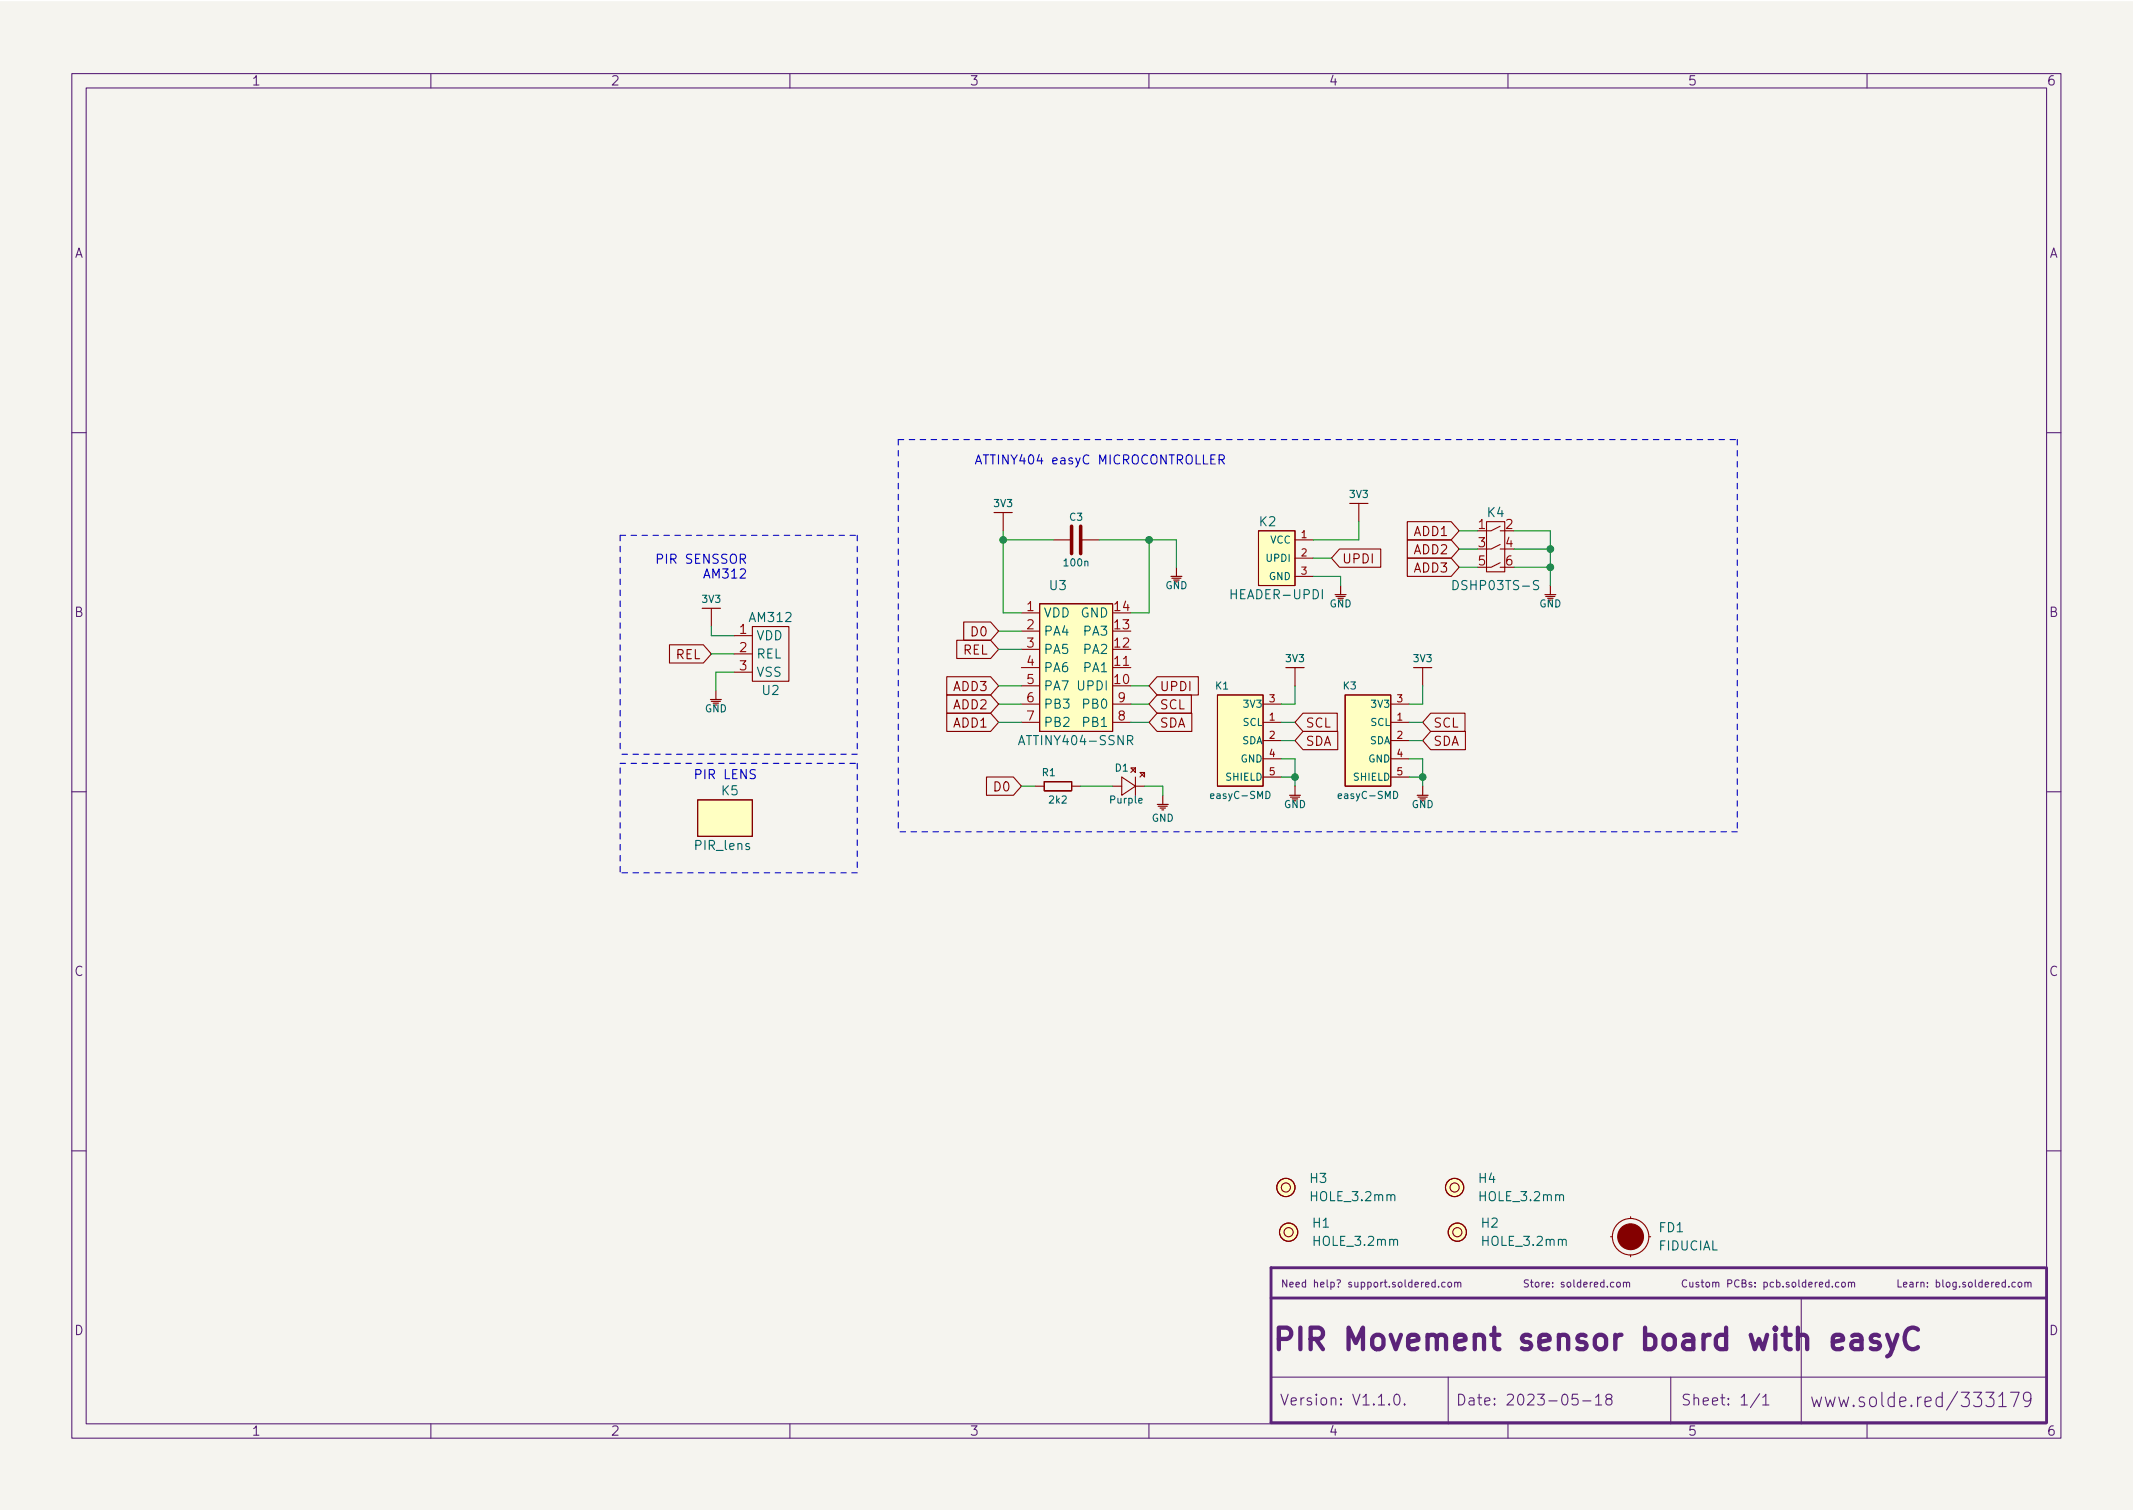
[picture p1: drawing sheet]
<svg xmlns="http://www.w3.org/2000/svg" width="297mm" height="210mm" viewBox="0 0 297 210" stroke-linecap="round" stroke-linejoin="round" font-family="sans-serif">
<path d="M0 .2h297v210.1h-297z" fill="#f5f4ef" stroke="#f5f4ef" stroke-width=".14"/>
<g fill="none" stroke="#5b2379" stroke-width=".15">
<path d="M10 10.2h277v190.1h-277zM12 12.2h273v186.1h-273zM60 10.2v2M110 10.2v2M160 10.2v2M210 10.2v2M260 10.2v2M10 60.2h2M285 60.2h2M10 110.2h2M285 110.2h2M10 160.2h2"/>
<path d="M199.9 178.6l-.3-.1-.2 .2 .1 .5h.4M199.9 178.2v1M200.3 179.1v.1M201.2 178.6l-.2-.1-.2 .2 .1 .5h.3M201.7 178.6l.3-.1 .1 .2v.3l-.1 .2h-.3l-.1-.2zM202.6 178.6l.1-.1 .3 .1v.6M202.6 178.5v.7M203 178.7l.1-.2 .3 .1v.6M225.2 178.6l.1-.1 .3 .1v.4v.2h-.3l-.1-.1zM226.1 178.6l.1-.1 .3 .1v.6M226.1 178.5v.7M226.5 178.7l.1-.2 .3 .1v.6"/>
<path d="M234.9 178.3a.47 .47 0 0 0-.7 .3 .47 .47 0 0 0 .5 .6l.2-.1M235.3 178.5l.1 .7h.2l.1-.1M235.7 178.5v.7M236.6 178.6l-.3-.1-.1 .2v.1l.4 .1v.3h-.4M236.9 178.5h.4M237 178.2v.9l.3 .1M237.6 178.6l.3-.1 .2 .2v.3l-.2 .2h-.3v-.2zM238.5 178.6l.1-.1 .3 .1v.6M238.5 178.5v.7M238.9 178.7l.2-.2 .2 .1 .1 .6M240.6 178.7h.5l.1-.2-.1-.2-.5-.1v1M242.2 178.3a.47 .47 0 0 0-.7 .3 .47 .47 0 0 0 .5 .6l.2-.1"/>
<path d="M242.6 178.7l.4-.1 .1-.1v-.2l-.5-.1v1h.4l.1-.1 .1-.2-.3-.2M243.9 178.6l-.2-.1-.1 .2v.1l.3 .1v.3h-.3M244.4 179.1v.1M244.4 178.6v.1M245.6 178.6l.3-.1 .2 .2-.1 .5h-.4M245.6 178.5v1M247 178.6l-.3-.1-.2 .2 .1 .5h.4M247.4 178.6l.3-.1 .2 .2-.1 .5h-.4M247.4 178.2v1M248.3 179.1v.1M249.1 178.6l-.2-.1-.2 .2 .1 .1 .3 .1v.3h-.4M249.6 178.6l.3-.1 .2 .2v.3l-.2 .2h-.3v-.2z"/>
<path d="M250.5 178.2v.9l.1 .1M251.5 178.6l-.3-.1-.2 .2 .1 .5h.4M251.5 178.2v1M251.9 178.9l.5-.1-.1-.2-.3-.1-.1 .2v.5h.4M252.8 178.5v.7M253.1 178.5l-.3 .2M253.4 178.9l.4-.1v-.2l-.3-.1-.1 .2v.5h.4M254.7 178.6l-.3-.1-.2 .2 .1 .5h.4M254.7 178.2v1M255.2 179.1v.1M256.1 178.6l-.3-.1-.2 .2 .1 .5h.4M256.5 178.6l.1-.1 .3 .1 .1 .4-.1 .2h-.3l-.1-.1z"/>
<path d="M257.4 178.6l.2-.1 .2 .1v.6M257.4 178.5v.7M257.8 178.7l.2-.2 .2 .1 .1 .6M280.6 178.6l-.2-.1-.2 .2 .1 .5h.3M281.1 178.6l.1-.1 .3 .1 .1 .4-.1 .2h-.3l-.1-.1zM282 178.6l.1-.1 .3 .1v.6M282 178.5v.7M282.4 178.7l.2-.2 .2 .1v.6M285 160.2h2M60 198.3v2M110 198.3v2M160 198.3v2"/>
<path d="M177 191.8h108M194.3 194.2a.36 .36 0 0 1 .6 .2 .77 .77 0 0 1-.4 1.2 1 1 0 0 1-.2-1.4zM195.6 195.5l.1 .1h-.1h-.1l.1-.1v.1M201.7 191.8v6.5M210 198.3v2M219.7 194.1h-.7l-.1 .7 .2-.1 .5 .1 .2 .2-.1 .5-.2 .1h-.4l-.2-.1M220.4 195.1h1.2M222.2 194.6l.4-.5v1.5M222.2 195.6h.9M223.9 194.8l-.1-.1a.31 .31 0 0 1-.2-.3 .31 .31 0 0 1 .3-.3l.4 .1a.31 .31 0 0 1 .2 .3 .31 .31 0 0 1-.3 .3h-.3l-.3 .3 .1 .4 .2 .1h.4l.2-.3-.1-.4-.2-.1M232.7 191.8v6.5M245.1 194.1l-1.3 1.9"/>
<path d="M245.5 194.6l.4-.5v1.5M245.5 195.6h.8M250.8 180.7v17.6M260 198.3v2M270.5 194.6l-.5-.1-.4 .4v.6l.2 .3 .2 .1 .5-.1M270.5 193.9v2M272.6 193.8l-1.5 2.5M282.8 194.7l-.3 .4-.5-.1-.2-.3v-.5l.2-.2 .5-.1 .2 .2a1.39 1.39 0 0 1-.4 1.8h-.3"/>
</g>
<path d="M257.9 186l.3-.1h.6l.3 .1 .1 .3v1.6M259.2 186.6l-.3 .1h-.7a.59 .59 0 0 0-.4 .6 .59 .59 0 0 0 .4 .6h.7l.3-.2M261.7 186l-.3-.1h-.5l-.2 .1-.2 .3 .2 .4 1 .3 .1 .3-.1 .4-.3 .2h-.6l-.3-.2M262.8 185.9l.7 2M264.2 185.9l-1 2.7-.4 .3M267.1 185.2a1.04 1.04 0 0 0-1.7 .4 1.59 1.59 0 0 0 .8 2.3h.3l.6-.3" fill="none" stroke="#5b2379" stroke-width=".6"/>
<path d="M284.8 176.5h-107.8v21.6h107.9M285 176.5v21.6M177 180.7h108" fill="none" stroke="#5b2379" stroke-width=".4"/>
<g fill="#ffffc2" stroke="#ffffc2" stroke-width=".14">
<path d="M169.5 96.8h6.4v12.7h-6.4z"/>
<path d="M175.3 73.9h5v7.6h-5z"/>
<path d="M144.8 84.1h10.1v17.7h-10.1z"/>
<path d="M187.3 96.8h6.4v12.7h-6.4z"/>
<path d="M97.2 111.4h7.6v5.1h-7.6z"/>
<circle cx="202.6" cy="165.3" r="1.27"/>
<circle cx="202.9" cy="171.6" r="1.27"/>
<circle cx="179.5" cy="171.6" r="1.27"/>
<circle cx="179.1" cy="165.3" r="1.27"/>
</g>
<g fill="none" stroke="#840000" stroke-width=".15">
<path d="M139.7 71.4v2.5M146.7 75.2h2.5M150.5 75.2h2.5M175.3 73.9h5v7.6h-5zM180.3 75.2h2.6M180.3 77.7h2.6M186.5 76.4h5.8v2.6h-5.8l-1.1-1.3zM189.2 70.1v2.5M196 77.7h6.1l1.1 1.3-1.1 1.3h-6.1zM196 75.2h6.1l1.1 1.2-1.1 1.3h-6.1zM196 72.6h6.1l1.1 1.3-1.1 1.3h-6.1zM207 72.6h2.5v7h-2.5z"/>
<path d="M208.9 78.4l-1.3 .6h-.6M208.9 75.8l-1.3 .6h-.6M208.9 73.3l-1.3 .6h-.6M208.9 79h.6M208.9 76.4h.6M208.9 73.9h.6M93.2 89.8h4.7l1.2 1.3-1.2 1.2h-4.7zM99.1 84.7v2.5M102.2 88.5h2.6M102.2 91.1h2.6M102.2 93.6h2.6M104.8 87.2h5.1v7.7h-5.1z"/>
<path d="M131.8 96.8h6.2l1.1 1.2-1.1 1.3h-6.2zM131.8 99.3h6.2l1.1 1.3-1.1 1.2h-6.2zM131.8 94.2h6.2l1.1 1.3-1.1 1.3h-6.2zM133.2 89.1h4.8l1.1 1.3-1.1 1.3h-4.8zM134.2 86.6h3.8l1.1 1.3-1.1 1.2h-3.8zM142.2 98h2.6M142.2 85.3h2.6M142.2 93h2.6M142.2 87.9h2.6M142.2 90.4h2.6M142.2 95.5h2.6M144.8 84.1h10.1v17.7h-10.1z"/>
<path d="M154.9 98h2.6M154.9 93h2.6M161.1 94.2h5.8v2.6h-5.8l-1.1-1.3zM161.1 99.3h4.9v2.5h-4.9l-1.1-1.2zM161.1 96.8h4.8v2.5h-4.8l-1.1-1.3zM169.5 96.8h6.4v12.7h-6.4zM175.9 98h2.5M180.3 93v2.5M180.3 80.3h2.6M181.5 99.3h4.7v2.5h-4.7l-1.2-1.2zM187.3 96.8h6.4v12.7h-6.4zM193.7 98h2.5"/>
<path d="M198.1 93v2.5M199.2 99.3h4.8v2.5h-4.8l-1.1-1.2zM97.2 111.4h7.6v5.1h-7.6zM137.4 108.2h3.7l1.1 1.3-1.1 1.2h-3.7zM142.2 100.6h2.6M144.1 109.5h1.3M145.4 110.1h3.8zM145.4 108.8v1.3zM145.4 108.8l3.8 .1zM149.2 108.8l.1 1.3zM149.2 109.5h1.3M154.9 100.6h2.6"/>
<path d="M154.9 109.5h1.3M156.2 108.2l1.9 1.3-1.9 1.2zM157.5 106.9h.6v.7zM158.1 109.5h1.3M158.1 106.9l-.6 .7M158.1 108.2v2.5M158.7 107.6h.7v.6zM159.4 107.6l-.7 .6M175.9 100.6h2.5M175.9 103.1h2.5M175.9 105.7h2.5M175.9 108.2h2.5"/>
<path d="M181.5 101.8h4.8v2.6h-4.8l-1.2-1.3zM193.7 100.6h2.5M193.7 103.1h2.5M193.7 105.7h2.5M193.7 108.2h2.5M199.2 101.8h4.9v2.6h-4.9l-1.1-1.3zM224.3 172.2h.2M227.1 169.4v.3M227.1 174.7v.3M229.6 172.2h.3"/>
<circle cx="179.1" cy="165.3" r=".63"/>
<circle cx="179.1" cy="165.3" r="1.27"/>
<circle cx="179.5" cy="171.6" r=".63"/>
<circle cx="179.5" cy="171.6" r="1.27"/>
<circle cx="202.6" cy="165.3" r=".63"/>
<circle cx="202.6" cy="165.3" r="1.27"/>
<circle cx="202.9" cy="171.6" r=".63"/>
<circle cx="202.9" cy="171.6" r="1.27"/>
<circle cx="227.1" cy="172.2" r="2.54"/>
</g>
<path d="M157 103.1l.6-.1 .2-.2-.1-.3-.2-.1h-.5v1.3M157.3 103.1l.5 .6M176.3 110.2a.51 .51 0 0 1 .6 .5 .51 .51 0 0 1-.6 .5zM194.1 110.2a.51 .51 0 0 1 .5 .5 .51 .51 0 0 1-.5 .5z" fill="none" stroke="#006464" stroke-width=".15"/>
<g fill="none" stroke="#840000" stroke-width=".16">
<path d="M138.4 71.4h2.6M163.8 79v1.3M188 70.1h2.5M97.8 84.7h2.5M98.9 97.4h1.6M99.1 97.7h1.2M99.7 96.1v1.3M163.1 80.3h1.5M163.2 80.5h1.3M179.1 93h2.5M185.9 82.8h1.6M186.1 83.1h1.2"/>
<path d="M186.7 81.5v1.3M196.8 93h2.6M215.1 82.8h1.6M215.3 83.1h1.2M215.9 81.5v1.3M161.2 112h1.5M161.3 112.3h1.3M161.5 112.5h.8M161.8 112.8h.3M161.9 110.7v1.3M179.6 110.7h1.5M179.7 111h1.3"/>
<path d="M180.3 109.5v1.2M197.4 110.7h1.5M197.5 111h1.3M198.1 109.5v1.2"/>
</g>
<path d="M149.2 73.3v3.8M150.5 73.3v3.8" fill="none" stroke="#840000" stroke-width=".5"/>
<circle cx="227.1" cy="172.2" r="1.8" fill="#840000" stroke="#840000" stroke-width=".15"/>
<path d="M91.5 77.8h.6l.2-.2-.1-.3-.2-.1h-.5v1.2M135.8 64.6l.5-1.3 .4 1.3M136 64.2h.6M105.2 107.2h-.5l-.2 .2 .1 .3 .5 .2v.4l-.2 .1h-.4" fill="none" stroke="#0000c2" stroke-width=".15"/>
<path d="M86.4 74.5h33M86.4 74.5v30.5M119.4 74.5v30.5M125.1 61.2v54.6M125.1 61.2h116.8M241.9 61.2v54.6M86.4 106.9v14.6M86.4 106.3h33M119.4 106.3v15.2M119.4 105h-33M241.9 115.8h-116.8M119.4 121.5h-33" fill="none" stroke="#0000c2" stroke-width=".15" stroke-dasharray=".8 .8"/>
<g fill="none" stroke="#009600" stroke-width=".15">
<path d="M139.7 73.9v11.4h2.5M139.7 75.2h7M153 75.2h10.8v3.8M160 75.2v10.1h-2.5M182.9 77.7h2.5M189.2 72.6v2.6h-6.3M203.2 79h2.5M203.2 76.4h2.5M203.2 73.9h2.5M210.8 79h5.1M210.8 76.4h5.1M210.8 73.9h5.1v7.6"/>
<path d="M99.1 87.2v1.3h3.1M99.1 91.1h3.1M102.2 93.6h-2.5v2.5M139.1 98h3.1M139.1 90.4h3.1M139.1 95.5h3.1M139.1 87.9h3.1M157.5 98h2.5M157.5 95.5h2.5M180.3 95.5v2.5h-1.9M182.9 80.3h3.8v1.2M198.1 95.5v2.5h-1.9"/>
<path d="M139.1 100.6h3.1M142.2 109.5h1.9M150.5 109.5h4.4M157.5 100.6h2.5M159.4 109.5h2.5v1.2M178.4 100.6h1.9M178.4 108.2h1.9M178.4 105.7h1.9v3.8M178.4 103.1h1.9M196.2 100.6h1.9M196.2 105.7h1.9v3.8M196.2 108.2h1.9"/>
<path d="M196.2 103.1h1.9"/>
</g>
<g fill="#009600" stroke="#009600" stroke-width=".15">
<circle cx="139.7" cy="75.2" r=".46"/>
<circle cx="160" cy="75.2" r=".46"/>
<circle cx="198.1" cy="108.2" r=".46"/>
<circle cx="215.9" cy="79" r=".46"/>
<circle cx="215.9" cy="76.4" r=".46"/>
<circle cx="180.3" cy="108.2" r=".46"/>
</g>
<text font-size="4.2" fill="#5b2379" x="177" y="188">PIR Movement sensor board with easyC</text>
<g font-size="2.8" fill="#5b2379">
<text x="252" y="196">www.solde.red/</text>
<text x="272.8" y="196">333179</text>
</g>
<g font-size="2.1" fill="#5b2379">
<text x="178.2" y="195.7">Version: V1.1.0.</text>
<text x="202.7" y="195.7">Date: 2023-05-18</text>
<text x="234" y="195.7">Sheet: 1/1</text>
</g>
<g font-size="1.8" fill="#5b2379">
<text x="35" y="11.9">1</text>
<text x="85" y="11.9">2</text>
<text x="135" y="11.9">3</text>
<text x="185" y="11.9">4</text>
<text x="235" y="11.9">5</text>
<text x="285" y="11.9">6</text>
<text x="10.3" y="35.9">A</text>
<text x="285.3" y="35.9">A</text>
<text x="10.3" y="85.9">B</text>
<text x="285.3" y="85.9">B</text>
<text x="10.3" y="135.9">C</text>
<text x="285.3" y="135.9">C</text>
<text x="10.3" y="185.9">D</text>
<text x="285.3" y="185.9">D</text>
<text x="35" y="199.9">1</text>
<text x="85" y="199.9">2</text>
<text x="135" y="199.9">3</text>
<text x="185" y="199.9">4</text>
<text x="235" y="199.9">5</text>
<text x="285" y="199.9">6</text>
</g>
<g font-size="1.8" fill="#0000c2">
<text x="137.1" y="64.7">ATTINY404 easyC MICROCONTROLLER</text>
<text x="92.1" y="78.5">PIR SENSSOR</text>
<text x="98.4" y="80.5">AM312</text>
<text x="96.5" y="108.5">PIR LENS</text>
</g>
<g font-size="1.8" fill="#006464">
<text x="175.4" y="73.3">K2</text>
<text x="207.1" y="72">K4</text>
<text x="146.2" y="82.2">U3</text>
<text x="171.7" y="83.4">HEADER-UPDI</text>
<text x="202.8" y="82.2">DSHP03TS-S</text>
<text x="104.5" y="86.6">AM312</text>
<text x="105.3" y="89.1">VDD</text>
<text x="145.3" y="86">VDD</text>
<text x="145.3" y="88.5">PA4</text>
<text x="150.5" y="86">GND</text>
<text x="151" y="88.5">PA3</text>
<text x="105.3" y="91.7">REL</text>
<text x="105.3" y="94.2">VSS</text>
<text x="145.3" y="91.1">PA5</text>
<text x="145.3" y="93.6">PA6</text>
<text x="151" y="93.6">PA1</text>
<text x="151" y="91.1">PA2</text>
<text x="106.2" y="96.8">U2</text>
<text x="145.3" y="96.1">PA7</text>
<text x="145.3" y="98.7">PB3</text>
<text x="145.3" y="101.2">PB2</text>
<text x="150.2" y="96.1">UPDI</text>
<text x="151" y="101.2">PB1</text>
<text x="151" y="98.7">PB0</text>
<text x="142.4" y="103.8">ATTINY404-SSNR</text>
<text x="100.5" y="110.7">K5</text>
<text x="96.9" y="118.4">PIR_lens</text>
<text x="182.5" y="164.7">H3</text>
<text x="182.7" y="167.3">HOLE_3.2mm</text>
<text x="206" y="164.7">H4</text>
<text x="206.2" y="167.3">HOLE_3.2mm</text>
<text x="182.8" y="170.9">H1</text>
<text x="183.1" y="173.5">HOLE_3.2mm</text>
<text x="206.3" y="170.9">H2</text>
<text x="206.6" y="173.5">HOLE_3.2mm</text>
<text x="231.1" y="171.6">FD1</text>
<text x="231" y="174.1">FIDUCIAL</text>
</g>
<g font-size="1.8" fill="#840000">
<text x="197" y="77.2">ADD2</text>
<text x="197" y="74.6">ADD1</text>
<text x="186.8" y="78.4">UPDI</text>
<text x="197" y="79.7">ADD3</text>
<text x="135.4" y="88.6">D0</text>
<text x="94.1" y="91.8">REL</text>
<text x="134.1" y="91.1">REL</text>
<text x="132.8" y="98.8">ADD2</text>
<text x="132.8" y="101.3">ADD1</text>
<text x="132.8" y="96.2">ADD3</text>
<text x="161.4" y="96.2">UPDI</text>
<text x="161.4" y="101.3">SDA</text>
<text x="161.4" y="98.8">SCL</text>
<text x="181.8" y="101.3">SCL</text>
<text x="199.5" y="101.3">SCL</text>
<text x="181.8" y="103.8">SDA</text>
<text x="199.5" y="103.8">SDA</text>
<text x="138.6" y="110.2">D0</text>
</g>
<g font-size="1.8" fill="#a90000">
<text x="205.9" y="73.7">1</text>
<text x="205.9" y="76.2">3</text>
<text x="209.7" y="73.7">2</text>
<text x="209.7" y="76.2">4</text>
<text x="205.9" y="78.7">5</text>
<text x="209.7" y="78.7">6</text>
<text x="103" y="88.3">1</text>
<text x="143" y="85.1">1</text>
<text x="143" y="87.6">2</text>
<text x="155.2" y="87.6">13</text>
<text x="155.2" y="85.1">14</text>
<text x="103" y="90.8">2</text>
<text x="103" y="93.3">3</text>
<text x="143" y="90.2">3</text>
<text x="143" y="92.7">4</text>
<text x="143" y="95.2">5</text>
<text x="155.2" y="95.2">10</text>
<text x="155.2" y="92.7">11</text>
<text x="155.2" y="90.2">12</text>
<text x="143" y="97.8">6</text>
<text x="143" y="100.3">7</text>
<text x="155.7" y="100.3">8</text>
<text x="155.7" y="97.8">9</text>
</g>
<g font-size="1.4" fill="#006464">
<text x="138.5" y="70.6">3V3</text>
<text x="188" y="69.3">3V3</text>
<text x="149" y="72.5">C3</text>
<text x="176.9" y="75.7">VCC</text>
<text x="97.8" y="83.9">3V3</text>
<text x="148.3" y="78.9">100n</text>
<text x="162.3" y="82">GND</text>
<text x="176.5" y="78.2">UPDI</text>
<text x="176.7" y="80.8">GND</text>
<text x="185.1" y="84.6">GND</text>
<text x="214.4" y="84.6">GND</text>
<text x="169.3" y="96">K1</text>
<text x="179.1" y="92.2">3V3</text>
<text x="187.1" y="96">K3</text>
<text x="196.9" y="92.2">3V3</text>
<text x="98.1" y="99.2">GND</text>
<text x="173.1" y="101.1">SCL</text>
<text x="173.4" y="98.5">3V3</text>
<text x="190.9" y="101.1">SCL</text>
<text x="191.2" y="98.5">3V3</text>
<text x="155.3" y="107.4">D1</text>
<text x="172.8" y="106.2">GND</text>
<text x="173" y="103.6">SDA</text>
<text x="190.6" y="106.2">GND</text>
<text x="190.7" y="103.6">SDA</text>
<text x="145.2" y="108.1">R1</text>
<text x="146.2" y="111.9">2k2</text>
<text x="154.7" y="111.9">Purple</text>
<text x="168.9" y="111.2">easyC-SMD</text>
<text x="170.8" y="108.7">SHIELD</text>
<text x="178.8" y="112.5">GND</text>
<text x="186.7" y="111.2">easyC-SMD</text>
<text x="188.6" y="108.7">SHIELD</text>
<text x="196.6" y="112.5">GND</text>
<text x="160.4" y="114.4">GND</text>
</g>
<g font-size="1.4" fill="#a90000">
<text x="181.2" y="74.9">1</text>
<text x="181.2" y="77.5">2</text>
<text x="181.2" y="80">3</text>
<text x="176.8" y="100.3">1</text>
<text x="176.8" y="97.8">3</text>
<text x="194.6" y="100.3">1</text>
<text x="194.6" y="97.8">3</text>
<text x="176.8" y="102.9">2</text>
<text x="176.8" y="105.4">4</text>
<text x="176.8" y="107.9">5</text>
<text x="194.6" y="102.9">2</text>
<text x="194.6" y="105.4">4</text>
<text x="194.6" y="107.9">5</text>
</g>
<g font-size="1.4" fill="#5b2379">
<text x="178.3" y="179.3">Need help? support.soldered.com</text>
<text x="212" y="179.3">Store: soldered.com</text>
<text x="264" y="179.3">Learn: blog.soldered.com</text>
</g>
</svg>
